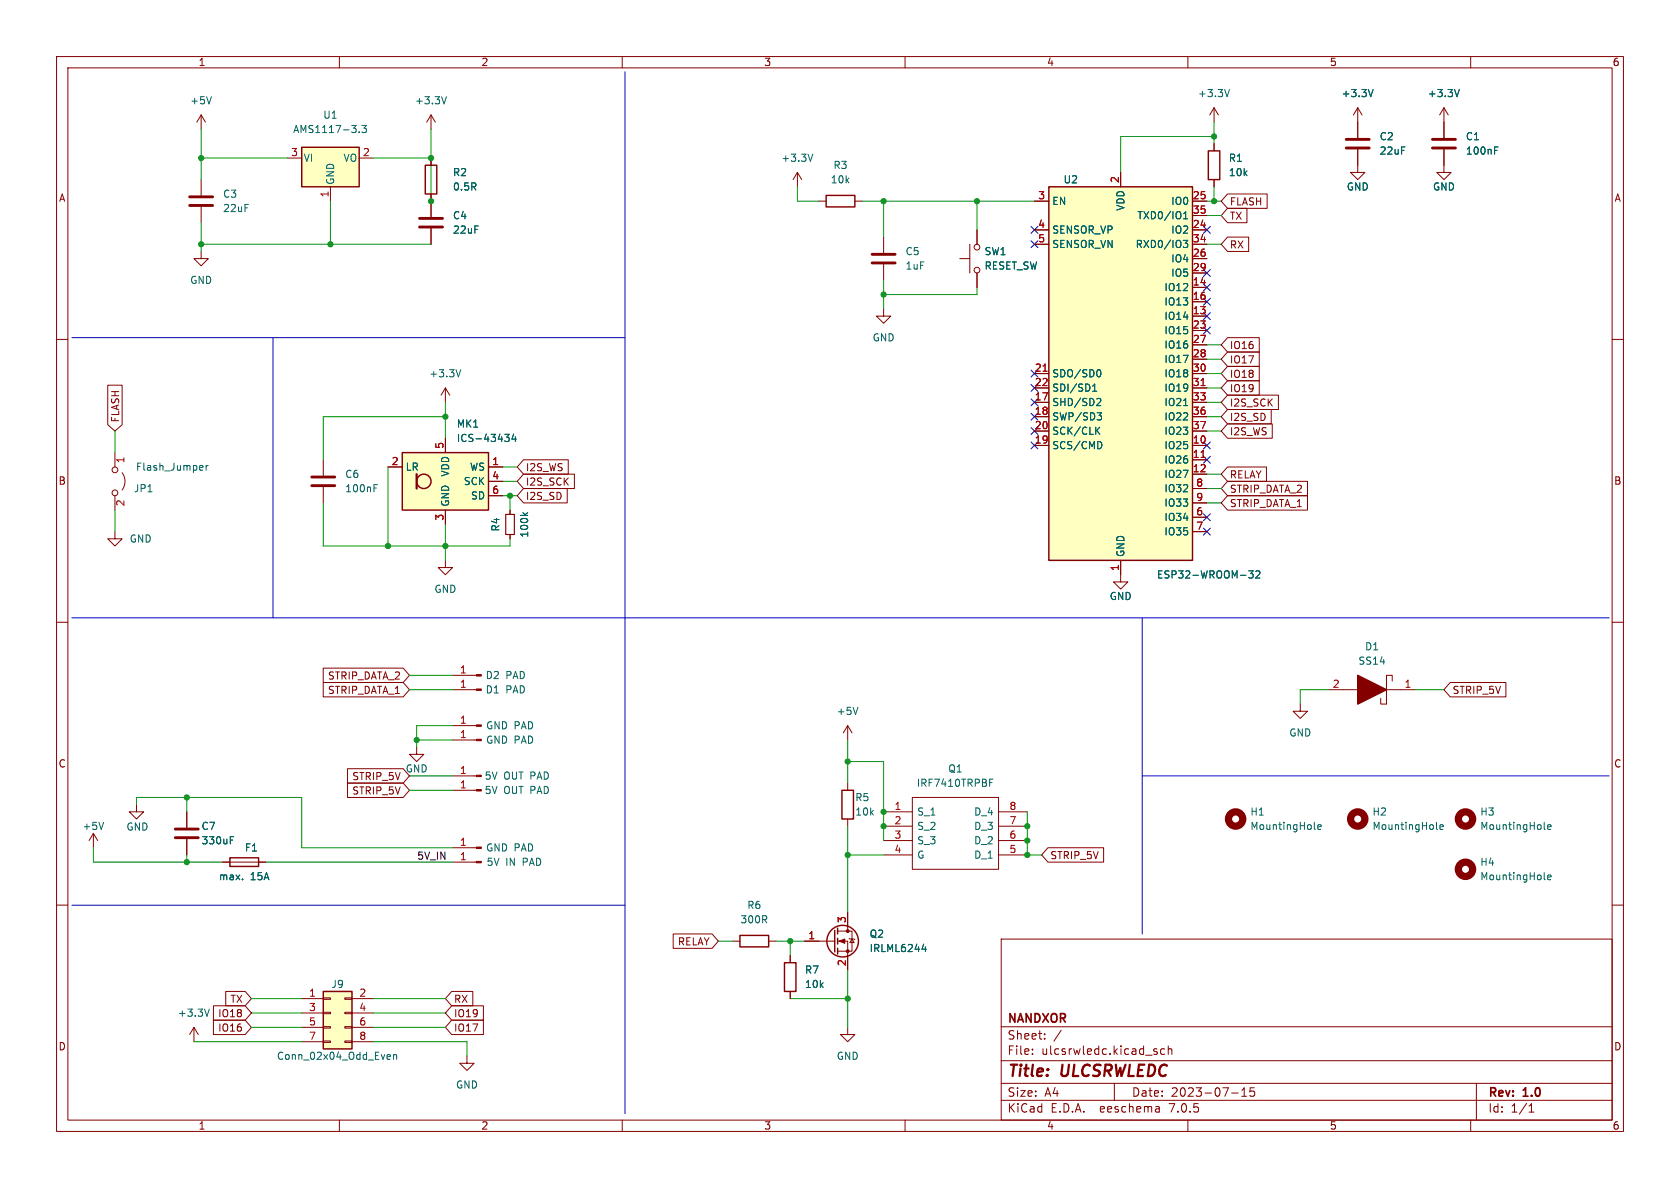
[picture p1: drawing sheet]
<svg xmlns="http://www.w3.org/2000/svg" width="297mm" height="210mm" viewBox="0 0 297 210" stroke-linecap="round" stroke-linejoin="round" font-family="sans-serif">
<g fill="none" stroke="#840000" stroke-width=".18">
<path d="M10 10h277v190h-277zM12 12h273v186h-273zM60 10v2M110 10v2M160 10v2M210 10v2M214.6 19.1l-.7 1.2M214.6 19.1v2.5M214.6 19.1l.8 1.2M240 19.1v5.3M240 19.1l-.7 1.2M240 19.1l.8 1.2"/>
<path d="M255.3 19.1v5.3M255.3 19.1l-.8 1.2M255.3 19.1l.7 1.2M260 10v2M35.6 20.3l-.8 1.3M35.6 20.3v2.6M35.6 31.8v2.7M35.6 36.6v2.8M35.6 20.3l.7 1.3M50.8 27.9h2.5M58.4 33v2.6M63.5 27.9h2.5"/>
<path d="M76.2 20.3l-.8 1.3M76.2 20.3v2.6M76.2 27.9v1.3M76.2 34.3v4.1M76.2 20.3l.8 1.3M141 30.5l-.8 1.3M141 30.5v2.5M141 30.5l.7 1.3M144.8 35.6h1.2M151.1 35.6h1.3M182.9 35.6h2.5M198.1 30.5v2.5"/>
<path d="M210.8 35.6h2.6M210.8 38.1h2.6M214.6 25.4v1.3M214.6 31.8v1.2M217 36.8h3.4v2.6h-3.4l-1.1-1.3zM217 34.3h7v2.5h-7l-1.1-1.2zM240 26.4v4.1h1.3l-1.3 1.3-1.2-1.3h1.2M255.3 26.4v4.1h1.2l-1.2 1.3-1.3-1.3h1.3M10 60h2M35.6 44.5v1.2h1.2l-1.2 1.3-1.3-1.3h1.3M76.2 40.4v2.8M156.2 54.6v1.3h1.3l-1.3 1.3-1.3-1.3h1.3"/>
<path d="M156.2 41.9v2.8M156.2 46.7v2.8M169.7 45.7h1.7M171.4 43.2v5.1M172.7 40.6v2.6M172.7 48.3v2.5M182.9 40.6h2.5M182.9 43.2h2.5M210.8 45.7h2.6M210.8 55.9h2.6M210.8 50.8h2.6M210.8 53.3h2.6"/>
<path d="M210.8 58.4h2.6M210.8 40.6h2.6M210.8 48.3h2.6M210.8 43.2h2.6M217 41.9h3.7v2.6h-3.7l-1.1-1.3zM217 59.7h5.6v2.5h-5.6l-1.1-1.2zM285 60h2M19 68.1h2.6v7l-1.3 1.1-1.3-1.1zM78.7 68.6l-.7 1.3M78.7 68.6v2.5M78.7 77.5v2.5M78.7 68.6l.8 1.3"/>
<path d="M182.9 78.7h2.5M182.9 71.1h2.5M182.9 73.7h2.5M182.9 76.2h2.5M182.9 66h2.5M182.9 68.6h2.5M210.8 78.7h2.6M210.8 71.1h2.6M210.8 73.7h2.6M210.8 76.2h2.6M210.8 66h2.6M210.8 68.6h2.6"/>
<path d="M210.8 61h2.6M210.8 63.5h2.6M217 67.3h5.6v2.6h-5.6l-1.1-1.3zM217 72.4h7.7v2.5h-7.7l-1.1-1.2zM217 74.9h7.9v2.6h-7.9l-1.1-1.3zM217 69.8h9v2.6h-9l-1.1-1.3zM217 62.2h5.6v2.6h-5.6l-1.1-1.3zM217 64.8h5.6v2.5h-5.6l-1.1-1.3zM20.3 94v1.3h1.3l-1.3 1.2-1.3-1.2h1.3M20.3 80v2.6M20.3 87.6v2.6M21.6 83.6a2.54 2.54 0 0 1 0 3"/>
<path d="M57.1 81.3v2.8M57.1 86.1v2.8M68.6 82.6h2.5M78.7 99.1v1.2h1.3l-1.3 1.3-1.2-1.3h1.2M78.7 90.2v2.5M86.4 82.6h2.5M86.4 85.1h2.5M86.4 87.6h2.5M90.2 90.2v.7M90.2 94.5v.8M92.6 86.4h7.7v2.5h-7.7l-1.2-1.3zM92.6 81.3h7.9v2.5h-7.9l-1.2-1.2z"/>
<path d="M92.6 83.8h8.9v2.6h-8.9l-1.2-1.3zM198.1 99.1v3.8h1.3l-1.3 1.2-1.3-1.2h1.3M210.8 81.3h2.6M210.8 83.8h2.6M210.8 91.4h2.6M210.8 94h2.6M210.8 86.4h2.6M210.8 88.9h2.6M217 82.5h6.9v2.6h-6.9l-1.1-1.3zM217 85.1h14.1v2.5h-14.1l-1.1-1.2zM217 87.6h14.1v2.6h-14.1l-1.1-1.3zM10 110h2"/>
<path d="M57.1 118.1h14.2l1.1 1.3-1.1 1.3h-14.2zM80 119.4h4.2M285 110h2M57.1 120.6h14.2l1.1 1.3-1.1 1.3h-14.2zM61.4 138.4h9.9l1.1 1.3-1.1 1.3h-9.9zM61.4 135.9h9.9l1.1 1.3-1.1 1.2h-9.9zM73.7 132.1v1.3h1.2l-1.2 1.2-1.3-1.2h1.3M80 137.2h4.2M80 130.8h4.2M80 139.7h4.2M80 128.3h4.2M80 121.9h4.2"/>
<path d="M149.9 128.3v2.5M149.9 138.4v1.3M149.9 128.3l-.8 1.2M149.9 128.3l.7 1.2M229.9 124.5v1.2h1.2l-1.2 1.3-1.3-1.3h1.3M234.9 121.9h5.1M245.1 121.9h5.1M246.1 120.4v-1h-1v5.1h-1v-1.1M256.4 120.6h9.8v2.6h-9.8l-1.1-1.3zM10 160h2M16.5 147.3l-.8 1.3M16.5 147.3v2.6"/>
<path d="M16.5 147.3l.8 1.3M24.1 142.2v1.3h1.3l-1.3 1.3-1.2-1.3h1.2M33 143.5v2.8M33 148.3v2.8M39.4 152.4h7.6M80 152.4h4.2M80 149.9h4.2M149.9 144.8v1.3M156.2 143.5h5.1M156.2 146.1h5.1M156.2 148.6h5.1M156.2 151.1h5.1"/>
<path d="M161.3 141h15.2v12.7h-15.2zM176.5 143.5h5.1M176.5 146.1h5.1M176.5 148.6h5.1M176.5 151.1h5.1M185.3 149.9h9.8v2.5h-9.8l-1.2-1.3zM285 160h2M37.7 177.8h5.6l1.1 1.3-1.1 1.2h-5.6zM39.9 175.3h3.4l1.1 1.2-1.1 1.3h-3.4zM53.3 176.5h3.8M53.3 179.1h3.8M57.1 178.9h1.3v.3h-1.3z"/>
<path d="M57.1 176.4h1.3v.3h-1.3zM61 178.9h1.2v.3h-1.2zM61 176.4h1.2v.3h-1.2zM62.2 176.5h3.8M62.2 179.1h3.8M79.9 177.8h5.6v2.5h-5.6l-1.2-1.2zM79.9 175.3h3.7v2.5h-3.7l-1.2-1.3zM119 165.1h6.9l1.1 1.3-1.1 1.2h-6.9zM129.5 166.4h1.3M135.9 166.4h1.3M139.7 168.9v1.3M139.7 175.3v1.2"/>
<path d="M142.2 166.4h5.4M148.1 166.4h1.8v5.1M148.1 164.6h2.5v3.5h-2.5M149.9 161.3v3.3M150.1 165.9l.1 .1h.8l.1 .1M150.6 166l.4 .6h-.8zM177 166h108v32h-108zM34.3 181.6l-.8 1.3M34.3 181.6v2.6M34.3 181.6l.8 1.3M37.7 180.3h5.6l1.1 1.3-1.1 1.3h-5.6zM53.3 181.6h3.8"/>
<path d="M53.3 184.2h3.8M57.1 184h1.3v.3h-1.3zM57.1 181.5h1.3v.2h-1.3zM60 198v2M61 184h1.2v.3h-1.2zM61 181.5h1.2v.2h-1.2zM62.2 181.6h3.8M62.2 184.2h3.8M79.9 180.3h5.6v2.6h-5.6l-1.2-1.3zM82.5 186.7v1.3h1.3l-1.3 1.2-1.2-1.2h1.2M110 198v2M149.9 181.6v1.3h1.2l-1.2 1.3-1.3-1.3h1.3"/>
<path d="M160 198v2M177 194.5h108M177 191.5h108M177 187.5h108M177 181.5h108M182.5 186.3v.1M182.5 185.5v.1M184.7 183.6v.1M184.7 182.8v.1M187.6 182.1l-1.3 2M197 191.5v3M204.2 185.4l.3 .1"/>
<path d="M204.2 185.9l.3 .1 .1 .2-.2 .2h-.3M204.5 195.6l.4 .1 .1 .9M205 196.5l-.5 .1M205 196h-.5M205.9 185.5l-.4-.1-.3 .3v.4l.1 .2h.6M206.5 185.5l.2-.1 .4 .1 .1 .9M206.5 184.9v1.5M210 198v2M217.7 193.2h1.2M219.5 193.8h.9M219.5 192.7l.5-.4v1.5M221.7 192.3h-.7v.7l.2-.1h.5l.1 .3-.1 .5-.2 .1-.5-.1"/>
<path d="M260 198v2M261 191.5v6.5M270.3 196.6h.9M270.3 195.5l.4-.4v1.5"/>
<circle cx="172.7" cy="47.8" r=".51"/>
<circle cx="172.7" cy="43.7" r=".51"/>
<circle cx="20.3" cy="83.1" r=".51"/>
<circle cx="20.3" cy="87.1" r=".51"/>
</g>
<g fill="#ffffc2" stroke="#ffffc2" stroke-width=".18">
<path d="M53.3 26h10.2v7h-10.2z"/>
<path d="M57.1 175.3h5.1v10.1h-5.1z"/>
<path d="M185.4 33h25.4v66.1h-25.4z"/>
<path d="M71.1 80h15.3v10.2h-15.3z"/>
</g>
<g fill="none" stroke="#840000" stroke-width=".25">
<path d="M53.3 26h10.2v7h-10.2zM75.2 29.2h2v5.1h-2zM146 34.5h5.1v2.1h-5.1zM185.4 33h25.4v66.1h-25.4zM213.6 26.7h2v5.1h-2zM71.1 80h15.3v10.2h-15.3zM148.8 139.7h2.1v5.1h-2.1zM40.6 151.6h5.1v1.6h-5.1zM57.1 175.3h5.1v10.1h-5.1zM130.8 165.4h5.1v2h-5.1zM138.7 170.2h2v5.1h-2zM147.6 164.5v3.8"/>
<path d="M148.1 164.1v1M148.1 165.9v1M148.1 167.6v1.1"/>
<circle cx="74.9" cy="85.1" r="1.27"/>
<circle cx="149" cy="166.4" r="2.79"/>
</g>
<g fill="none" stroke="#006464" stroke-width=".18">
<path d="M37.4 17.1l-.4 1.3M78.9 17.1l-.4 1.3M217.4 15.8l-.5 1.3M242.8 15.8l-.5 1.3M258 15.8l-.4 1.3M63.5 23.3v.1M64 22.2h.8l-.5 .5 .4 .1v.5l-.2 .1-.5-.1M143.7 27.2l-.4 1.3M209.2 38.7h.8M209.2 37.8l.4-.4v1.3M264.2 26h.6M209.2 42.5h.8l-.5 .5 .4 .1 .1 .4-.3 .3h-.3"/>
<path d="M81.5 65.3l-.5 1.3M89.2 76.8h.8l-.4 .5 .4 .1v.4l-.2 .2h-.4M90.8 76.7l-.3 .9h.8M91.1 77.2v.8M193.2 69.2h.7M193.2 68.3l.3-.4v1.3M193.9 76.1l.5 .7M194 73h.7l-.4 .5 .4 .1v.4l-.2 .2h-.4M194.1 70.4l.4 .1 .1 .3-.8 .9h.8M194.2 65.3a.68 .68 0 0 1 .4 .7 .68 .68 0 0 1-.4 .6M194.4 75.5l-.7 .7M194.6 78.1l.2 .5-.2 .7"/>
<path d="M209.2 71.7h.8M35.7 82.3l.2 .3-.6 .1M35.8 83.1h-.1M36.4 82.3v.8M36.8 82.3l-.4 .2M66.1 85.7h.6M92.4 90.6l.5 .5M93.3 90.6l-.5 .4M220.7 100.9h.8l-.4 .5 .4 .1v.6l-.2 .1-.5-.1M222 101l.5-.1 .2 .4-.7 .9h.7M151.7 125l-.4 1.3M175 138.3h.4"/>
<path d="M175 137.7h.6M18.3 145.4l-.4 1.2M40.7 147.9h.6M232.4 146.6h.1M233 146.2l.6-.1-.1-.3h-.4l-.1 .2v.6h.5M254 146.6h.1M254.6 146.2l.6-.1-.1-.3h-.4l-.1 .2v.6h.5M273.1 146.6h.1M273.1 155.5h.1M273.6 146.2l.6-.1-.1-.3h-.3l-.2 .2 .1 .6h.4M273.6 155.1l.6-.1-.1-.3h-.3l-.2 .2 .1 .6h.4M37 178.4l-.4 1.2"/>
<path d="M163 167.8h.8M163.6 167.4v.8M68.6 186.4l.4 .1v.2l-.6 .1M69 187.2l-.4 .1M69.6 186.5l.2-.1 .3 .1v.8M69.6 186.4v.9"/>
</g>
<g fill="none" stroke="#840000" stroke-width=".51">
<path d="M33.5 36.3h4.1M33.5 34.8h4.1M74.2 38.6h4M238 26.2h4.1M238 24.6h4.1M253.2 26.2h4.1M253.2 24.6h4.1M74.2 40.1h4M154.2 46.5h4M154.2 45h4M55.1 85.9h4.1M55.1 84.3h4.1"/>
<path d="M31 146.6h4.1M31 148.1h4.1"/>
</g>
<path d="M89.4 90.9h1.5v3.6h-1.5z" fill="none" stroke="#840000" stroke-width=".2"/>
<g fill="#840000" stroke="#840000" stroke-width=".18">
<path d="M148.3 166.4l1.1-.4v.8z"/>
<path d="M84.2 137h.9v.3h-.9z"/>
<path d="M84.2 130.7h.9v.2h-.9z"/>
<path d="M84.2 139.6h.9v.2h-.9z"/>
<path d="M84.2 128.1h.9v.3h-.9z"/>
<path d="M84.2 149.7h.9v.3h-.9z"/>
<path d="M84.2 152.3h.9v.2h-.9z"/>
<path d="M84.2 121.8h.9v.2h-.9z"/>
<path d="M84.2 119.3h.9v.2h-.9z"/>
<circle cx="149.9" cy="168.1" r=".25"/>
<circle cx="149.9" cy="164.6" r=".25"/>
</g>
<path d="M184.4 65.6h.7M212.3 68.2h.8M212.3 80.9h.8" fill="none" stroke="#a90000" stroke-width=".18"/>
<g fill="none" stroke="#840000" stroke-width="1.3">
<circle cx="218.4" cy="144.8" r="1.27"/>
<circle cx="240" cy="144.8" r="1.27"/>
<circle cx="259.1" cy="144.8" r="1.27"/>
<circle cx="259.1" cy="153.7" r="1.27"/>
</g>
<path d="M240 119.4l5.1 2.5-5.1 2.6z" fill="#840000" stroke="#840000" stroke-width=".25"/>
<path d="M73.7 83.8v2.6" fill="none" stroke="#840000" stroke-width=".38"/>
<path d="M110.5 12.7v184.2M12.7 59.7h97.8M48.3 59.7v49.5M12.7 109.2h271.8M201.9 109.2v55.9M201.9 137.2h82.6M12.7 160h97.8" fill="none" stroke="#0000c2" stroke-width=".18"/>
<g fill="none" stroke="#009600" stroke-width=".18">
<path d="M35.6 22.9v8.9M35.6 39.4v5.1M35.6 27.9h15.2M58.4 35.6v7.6M66 27.9h10.2M76.2 22.9v12.7M141 33v2.6h3.8M152.4 35.6h30.5M156.2 35.6v6.3M172.7 35.6v5M213.4 35.6h2.5M213.4 38.1h2.5"/>
<path d="M214.6 21.6v3.8M214.6 33v2.6M214.6 24.1h-16.5v6.4M35.6 43.2h40.6M156.2 49.5v5.1M172.7 50.8v1.3h-16.5M213.4 43.2h2.5M20.3 76.2v3.8M78.7 73.7h-21.6v7.6M78.7 71.1v6.4M213.4 71.1h2.5M213.4 73.7h2.5"/>
<path d="M213.4 68.6h2.5M213.4 63.5h2.5M213.4 66h2.5M213.4 61h2.5M213.4 76.2h2.5M20.3 90.2v3.8M57.1 88.9v7.6h33.1v-1.2M68.6 82.6v13.9M78.7 92.7v6.4M88.9 85.1h2.5M88.9 87.6h2.5M88.9 82.6h2.5"/>
<path d="M90.2 87.6v2.6M213.4 83.8h2.5M213.4 86.4h2.5M213.4 88.9h2.5M72.4 119.4h7.6M72.4 121.9h7.6M72.4 137.2h7.6M72.4 139.7h7.6M73.7 130.8h6.3M80 128.3h-6.3v3.8M149.9 134.6h6.3v14M149.9 130.8v7.6"/>
<path d="M234.9 121.9h-5v2.6M250.2 121.9h5.1M16.5 149.9v2.5h22.9M24.1 142.2v-1.2h29.2v8.9h26.7M33 141v2.5M33 151.1v1.3M47 152.4h33M149.9 146.1v15.2M149.9 151.1h6.3M181.6 143.5v7.6h2.5M44.4 179.1h8.9M44.4 176.5h8.9"/>
<path d="M66 179.1h12.7M66 176.5h12.7M127 166.4h2.5M137.2 166.4h5M139.7 166.4v2.5M139.7 176.5h10.2M149.9 171.5v10.1M34.3 184.2h19M44.4 181.6h8.9M66 181.6h12.7M66 184.2h16.5v2.5"/>
</g>
<g fill="none" stroke="#000084" stroke-width=".18">
<path d="M182.3 40l1.2 1.2M182.3 42.6l1.2 1.2M183.5 40l-1.2 1.2M183.5 42.6l-1.2 1.2M212.8 57.8l1.2 1.2M212.8 47.7l1.2 1.2M212.8 40l1.2 1.2M212.8 52.7l1.2 1.2M212.8 55.3l1.2 1.2M212.8 50.2l1.2 1.2M214 47.7l-1.2 1.2M214 57.8l-1.2 1.2"/>
<path d="M214 40l-1.2 1.2M214 52.7l-1.2 1.2M214 55.3l-1.2 1.2M214 50.2l-1.2 1.2M182.3 78.1l1.2 1.2M182.3 65.4l1.2 1.2M182.3 73.1l1.2 1.2M182.3 70.5l1.2 1.2M182.3 68l1.2 1.2M182.3 75.6l1.2 1.2M183.5 78.1l-1.2 1.2M183.5 65.4l-1.2 1.2"/>
<path d="M183.5 73.1l-1.2 1.2M183.5 70.5l-1.2 1.2M183.5 68l-1.2 1.2M183.5 75.6l-1.2 1.2M212.8 78.1l1.2 1.2M214 78.1l-1.2 1.2M212.8 93.4l1.2 1.2M212.8 90.8l1.2 1.2M212.8 80.7l1.2 1.2M214 93.4l-1.2 1.2M214 90.8l-1.2 1.2M214 80.7l-1.2 1.2"/>
</g>
<g fill="#009600" stroke="#009600" stroke-width=".18">
<circle cx="156.2" cy="52.1" r=".46"/>
<circle cx="156.2" cy="35.6" r=".46"/>
<circle cx="172.7" cy="35.6" r=".46"/>
<circle cx="58.4" cy="43.2" r=".46"/>
<circle cx="35.6" cy="43.2" r=".46"/>
<circle cx="78.7" cy="73.7" r=".46"/>
<circle cx="76.2" cy="35.6" r=".46"/>
<circle cx="76.2" cy="27.9" r=".46"/>
<circle cx="68.6" cy="96.5" r=".46"/>
<circle cx="90.2" cy="87.6" r=".46"/>
<circle cx="35.6" cy="27.9" r=".46"/>
<circle cx="149.9" cy="151.1" r=".46"/>
<circle cx="139.7" cy="166.4" r=".46"/>
<circle cx="156.2" cy="146.1" r=".46"/>
<circle cx="149.9" cy="134.6" r=".46"/>
<circle cx="181.6" cy="146.1" r=".46"/>
<circle cx="181.6" cy="148.6" r=".46"/>
<circle cx="181.6" cy="151.1" r=".46"/>
<circle cx="156.2" cy="143.5" r=".46"/>
<circle cx="214.6" cy="35.6" r=".46"/>
<circle cx="214.6" cy="24.1" r=".46"/>
<circle cx="78.7" cy="96.5" r=".46"/>
<circle cx="33" cy="152.4" r=".46"/>
<circle cx="33" cy="141" r=".46"/>
<circle cx="73.7" cy="130.8" r=".46"/>
<circle cx="149.9" cy="176.5" r=".46"/>
</g>
<g font-size="2.8" fill="#840000">
<text x="178" y="190.8">Title:</text>
<text x="187.5" y="190.8">ULCSRWLEDC</text>
</g>
<g font-size="2.1" fill="#840000">
<text x="178" y="183.9">Sheet:</text>
<text x="178" y="181.1">NANDXOR</text>
<text x="178" y="186.6">File:</text>
<text x="184" y="186.6">ulcsrwledc.kicad_sch</text>
<text x="178" y="196.8">KiCad</text>
<text x="178" y="194">Size:</text>
<text x="184.6" y="194">A4</text>
<text x="185.7" y="196.8">E.D.A.</text>
<text x="194.4" y="196.8">eeschema</text>
<text x="200" y="194">Date:</text>
<text x="206.7" y="196.8">7.0.5</text>
<text x="206.9" y="194">2023-07-15</text>
<text x="263" y="194.2">Rev:</text>
<text x="263" y="196.8">Id:</text>
<text x="267" y="196.8">1/1</text>
<text x="269.2" y="194.2">1.0</text>
</g>
<g font-size="1.8" fill="#840000">
<text x="35" y="11.8">1</text>
<text x="85" y="11.8">2</text>
<text x="135" y="11.8">3</text>
<text x="185" y="11.8">4</text>
<text x="235" y="11.8">5</text>
<text x="285" y="11.8">6</text>
<text x="10.4" y="35.8">A</text>
<text x="285.4" y="35.8">A</text>
<text x="217.3" y="39">TX</text>
<text x="217.3" y="36.5">FLASH</text>
<text x="217.3" y="44.1">RX</text>
<text x="217.3" y="64.4">IO17</text>
<text x="217.3" y="61.9">IO16</text>
<text x="217.3" y="69.5">IO19</text>
<text x="217.3" y="67">IO18</text>
<text x="21.2" y="74.8" transform="rotate(-90 21.2 74.8)">FLASH</text>
<text x="217.3" y="74.6">I2S_SD</text>
<text x="217.3" y="77.1">I2S_WS</text>
<text x="217.3" y="72">I2S_SCK</text>
<text x="92.9" y="83.5">I2S_WS</text>
<text x="10.3" y="85.8">B</text>
<text x="92.9" y="88.5">I2S_SD</text>
<text x="92.9" y="86">I2S_SCK</text>
<text x="217.3" y="84.7">RELAY</text>
<text x="217.3" y="87.3">STRIP_DATA_2</text>
<text x="217.3" y="89.8">STRIP_DATA_1</text>
<text x="285.3" y="85.8">B</text>
<text x="58" y="122.8">STRIP_DATA_1</text>
<text x="58" y="120.3">STRIP_DATA_2</text>
<text x="256.7" y="122.8">STRIP_5V</text>
<text x="10.3" y="135.8">C</text>
<text x="285.3" y="135.8">C</text>
<text x="62.2" y="140.6">STRIP_5V</text>
<text x="62.2" y="138.1">STRIP_5V</text>
<text x="185.6" y="152">STRIP_5V</text>
<text x="119.8" y="167.3">RELAY</text>
<text x="38.5" y="180">IO18</text>
<text x="40.7" y="177.4">TX</text>
<text x="80.2" y="180">IO19</text>
<text x="80.2" y="177.4">RX</text>
<text x="10.3" y="185.8">D</text>
<text x="38.5" y="182.5">IO16</text>
<text x="80.2" y="182.5">IO17</text>
<text x="285.3" y="185.8">D</text>
<text x="35" y="199.8">1</text>
<text x="85" y="199.8">2</text>
<text x="135" y="199.8">3</text>
<text x="185" y="199.8">4</text>
<text x="235" y="199.8">5</text>
<text x="285" y="199.8">6</text>
</g>
<g font-size="1.8" fill="#006464">
<text x="211.7" y="17.3">+3.3V</text>
<text x="237.1" y="17.3">+3.3V</text>
<text x="252.4" y="17.3">+3.3V</text>
<text x="33.6" y="18.6">+5V</text>
<text x="51.8" y="23.7">AMS1117-3.3</text>
<text x="57.1" y="21.1">U1</text>
<text x="73.3" y="18.6">+3.3V</text>
<text x="53.6" y="28.8">VI</text>
<text x="60.7" y="28.8">VO</text>
<text x="138.1" y="28.8">+3.3V</text>
<text x="217.2" y="28.8">R1</text>
<text x="243.8" y="25">C2</text>
<text x="243.8" y="27.5">22uF</text>
<text x="259.1" y="25">C1</text>
<text x="259.1" y="27.5">100nF</text>
<text x="39.4" y="35.1">C3</text>
<text x="59.2" y="32.8" transform="rotate(-90 59.2 32.8)">GND</text>
<text x="80" y="31.3">R2</text>
<text x="80" y="33.8">0.5R</text>
<text x="146.8" y="32.6">10k</text>
<text x="147.3" y="30">R3</text>
<text x="188" y="32.6">U2</text>
<text x="217.2" y="31.3">10k</text>
<text x="238" y="33.8">GND</text>
<text x="253.3" y="33.8">GND</text>
<text x="39.4" y="37.7">22uF</text>
<text x="80" y="38.9">C4</text>
<text x="80" y="41.5">22uF</text>
<text x="185.9" y="36.4">EN</text>
<text x="185.9" y="41.5">SENSOR_VP</text>
<text x="198.9" y="37.3" transform="rotate(-90 198.9 37.3)">VDD</text>
<text x="201.1" y="38.9">TXD0/IO1</text>
<text x="207" y="41.5">IO2</text>
<text x="207" y="36.4">IO0</text>
<text x="160" y="45.3">C5</text>
<text x="160" y="47.8">1uF</text>
<text x="174" y="45.3">SW1</text>
<text x="174" y="47.8">RESET_SW</text>
<text x="185.9" y="44">SENSOR_VN</text>
<text x="200.8" y="44">RXD0/IO3</text>
<text x="207" y="46.5">IO4</text>
<text x="33.6" y="50.4">GND</text>
<text x="205.8" y="51.6">IO12</text>
<text x="207" y="49.1">IO5</text>
<text x="205.8" y="56.7">IO14</text>
<text x="205.8" y="54.2">IO13</text>
<text x="205.8" y="59.2">IO15</text>
<text x="154.2" y="60.5">GND</text>
<text x="205.8" y="61.8">IO16</text>
<text x="205.8" y="64.3">IO17</text>
<text x="75.8" y="66.9">+3.3V</text>
<text x="185.9" y="71.9">SHD/SD2</text>
<text x="185.9" y="66.9">SDO/SD0</text>
<text x="185.9" y="69.4">SDI/SD1</text>
<text x="205.8" y="66.9">IO18</text>
<text x="205.8" y="69.4">IO19</text>
<text x="205.8" y="71.9">IO21</text>
<text x="80.7" y="75.8">MK1</text>
<text x="185.9" y="74.5">SWP/SD3</text>
<text x="185.9" y="77">SCK/CLK</text>
<text x="205.8" y="74.5">IO22</text>
<text x="205.8" y="77">IO23</text>
<text x="24" y="83.4">Flash_Jumper</text>
<text x="71.6" y="83.4">LR</text>
<text x="80.7" y="78.3">ICS-43434</text>
<text x="83.1" y="83.4">WS</text>
<text x="185.9" y="79.6">SCS/CMD</text>
<text x="205.8" y="79.6">IO25</text>
<text x="205.8" y="82.1">IO26</text>
<text x="23.6" y="87.2">JP1</text>
<text x="61" y="84.6">C6</text>
<text x="61" y="87.2">100nF</text>
<text x="79.6" y="89.7" transform="rotate(-90 79.6 89.7)">GND</text>
<text x="79.6" y="84.3" transform="rotate(-90 79.6 84.3)">VDD</text>
<text x="82" y="85.9">SCK</text>
<text x="83.2" y="88.5">SD</text>
<text x="205.8" y="84.6">IO27</text>
<text x="205.8" y="87.2">IO32</text>
<text x="205.8" y="89.7">IO33</text>
<text x="88.5" y="94" transform="rotate(-90 88.5 94)">R4</text>
<text x="93.5" y="95.1" transform="rotate(-90 93.5 95.1)">100k</text>
<text x="205.8" y="92.3">IO34</text>
<text x="205.8" y="94.8">IO35</text>
<text x="22.9" y="96.1">GND</text>
<text x="198.9" y="98.6" transform="rotate(-90 198.9 98.6)">GND</text>
<text x="76.7" y="105">GND</text>
<text x="196.1" y="106.2">GND</text>
<text x="204.5" y="102.4">ESP32-WROOM-32</text>
<text x="240.1" y="117.7">SS14</text>
<text x="241.3" y="115.1">D1</text>
<text x="85.8" y="122.7">D1</text>
<text x="85.8" y="120.2">D2</text>
<text x="89.4" y="122.7">PAD</text>
<text x="89.4" y="120.2">PAD</text>
<text x="85.9" y="131.6">GND PAD</text>
<text x="85.9" y="129.1">GND PAD</text>
<text x="147.9" y="126.6">+5V</text>
<text x="227.9" y="130.4">GND</text>
<text x="71.7" y="136.7">GND</text>
<text x="85.6" y="138">5V OUT PAD</text>
<text x="167.6" y="136.7">Q1</text>
<text x="85.6" y="140.5">5V OUT PAD</text>
<text x="151.1" y="141.8">R5</text>
<text x="162" y="139.3">IRF7410TRPBF</text>
<text x="14.5" y="146.9">+5V</text>
<text x="22.3" y="147">GND</text>
<text x="35.6" y="146.9">C7</text>
<text x="35.6" y="149.4">330uF</text>
<text x="151.1" y="144.3">10k</text>
<text x="162.1" y="144.3">S_1</text>
<text x="162.1" y="146.9">S_2</text>
<text x="162.1" y="149.4">S_3</text>
<text x="172.2" y="149.4">D_2</text>
<text x="172.2" y="146.9">D_3</text>
<text x="172.2" y="144.3">D_4</text>
<text x="221" y="144.3">H1</text>
<text x="221" y="146.9">MountingHole</text>
<text x="242.6" y="144.3">H2</text>
<text x="242.6" y="146.9">MountingHole</text>
<text x="261.6" y="144.3">H3</text>
<text x="261.6" y="146.9">MountingHole</text>
<text x="38.6" y="155.8">max.</text>
<text x="43.2" y="150.7">F1</text>
<text x="44.2" y="155.8">15A</text>
<text x="85.9" y="150.7">GND PAD</text>
<text x="86" y="153.2">5V IN</text>
<text x="92.4" y="153.2">PAD</text>
<text x="162.1" y="152">G</text>
<text x="172.2" y="152">D_1</text>
<text x="261.6" y="153.2">H4</text>
<text x="261.6" y="155.8">MountingHole</text>
<text x="132" y="160.8">R6</text>
<text x="130.8" y="163.4">300R</text>
<text x="153.7" y="165.9">Q2</text>
<text x="142.2" y="172.3">R7</text>
<text x="153.7" y="168.5">IRLML6244</text>
<text x="31.4" y="179.9">+3.3V</text>
<text x="58.5" y="174.8">J9</text>
<text x="142.2" y="174.8">10k</text>
<text x="48.9" y="187.5">Conn_02x04_Odd_Even</text>
<text x="147.9" y="187.5">GND</text>
<text x="80.6" y="192.6">GND</text>
</g>
<g font-size="1.8" fill="#a90000">
<text x="51.4" y="27.7">3</text>
<text x="64.1" y="27.7">2</text>
<text x="58.2" y="35" transform="rotate(-90 58.2 35)">1</text>
<text x="183.5" y="35.3">3</text>
<text x="197.9" y="32.4" transform="rotate(-90 197.9 32.4)">2</text>
<text x="210.8" y="35.3">25</text>
<text x="183.5" y="40.4">4</text>
<text x="210.8" y="40.4">24</text>
<text x="210.8" y="37.8">35</text>
<text x="183.5" y="42.9">5</text>
<text x="210.8" y="45.5">26</text>
<text x="210.8" y="42.9">34</text>
<text x="210.8" y="50.5">14</text>
<text x="210.8" y="53.1">16</text>
<text x="210.8" y="48">29</text>
<text x="210.8" y="55.6">13</text>
<text x="210.8" y="58.2">23</text>
<text x="182.9" y="65.8">21</text>
<text x="210.8" y="60.7">27</text>
<text x="210.8" y="63.2">28</text>
<text x="210.8" y="65.8">30</text>
<text x="182.9" y="70.9">17</text>
<text x="182.9" y="68.3">22</text>
<text x="210.8" y="68.3">31</text>
<text x="210.8" y="70.9">33</text>
<text x="182.9" y="73.4">18</text>
<text x="182.9" y="75.9">20</text>
<text x="210.8" y="73.4">36</text>
<text x="210.8" y="75.9">37</text>
<text x="22.2" y="81.9" transform="rotate(-90 22.2 81.9)">1</text>
<text x="69.2" y="82.3">2</text>
<text x="78.5" y="79.4" transform="rotate(-90 78.5 79.4)">5</text>
<text x="87" y="82.3">1</text>
<text x="182.9" y="78.5">19</text>
<text x="210.8" y="78.5">10</text>
<text x="210.8" y="81">11</text>
<text x="210.8" y="83.6">12</text>
<text x="22.2" y="89.6" transform="rotate(-90 22.2 89.6)">2</text>
<text x="87" y="84.8">4</text>
<text x="87" y="87.4">6</text>
<text x="211.4" y="86.1">8</text>
<text x="211.4" y="88.6">9</text>
<text x="78.5" y="92.1" transform="rotate(-90 78.5 92.1)">3</text>
<text x="211.4" y="91.2">6</text>
<text x="211.4" y="93.7">7</text>
<text x="197.9" y="101" transform="rotate(-90 197.9 101)">1</text>
<text x="81.2" y="119.1">1</text>
<text x="81.2" y="121.7">1</text>
<text x="235.6" y="121.7">2</text>
<text x="248.3" y="121.7">1</text>
<text x="81.2" y="130.6">1</text>
<text x="81.2" y="128">1</text>
<text x="81.2" y="136.9">1</text>
<text x="81.2" y="139.4">1</text>
<text x="158.1" y="143.3">1</text>
<text x="178.4" y="143.3">8</text>
<text x="81.2" y="149.6">1</text>
<text x="158.1" y="145.8">2</text>
<text x="158.1" y="148.3">3</text>
<text x="178.4" y="148.3">6</text>
<text x="178.4" y="145.8">7</text>
<text x="81.2" y="152.1">1</text>
<text x="158.1" y="150.9">4</text>
<text x="178.4" y="150.9">5</text>
<text x="142.8" y="166.1">1</text>
<text x="149.6" y="163.2" transform="rotate(-90 149.6 163.2)">3</text>
<text x="149.6" y="170.8" transform="rotate(-90 149.6 170.8)">2</text>
<text x="54.6" y="176.3">1</text>
<text x="54.6" y="178.8">3</text>
<text x="63.5" y="176.3">2</text>
<text x="63.5" y="178.8">4</text>
<text x="54.6" y="181.4">5</text>
<text x="54.6" y="183.9">7</text>
<text x="63.5" y="181.4">6</text>
<text x="63.5" y="183.9">8</text>
</g>
<text font-size="1.8" fill="#0f0f0f" x="73.7" y="152.1">5V_IN</text>
</svg>
